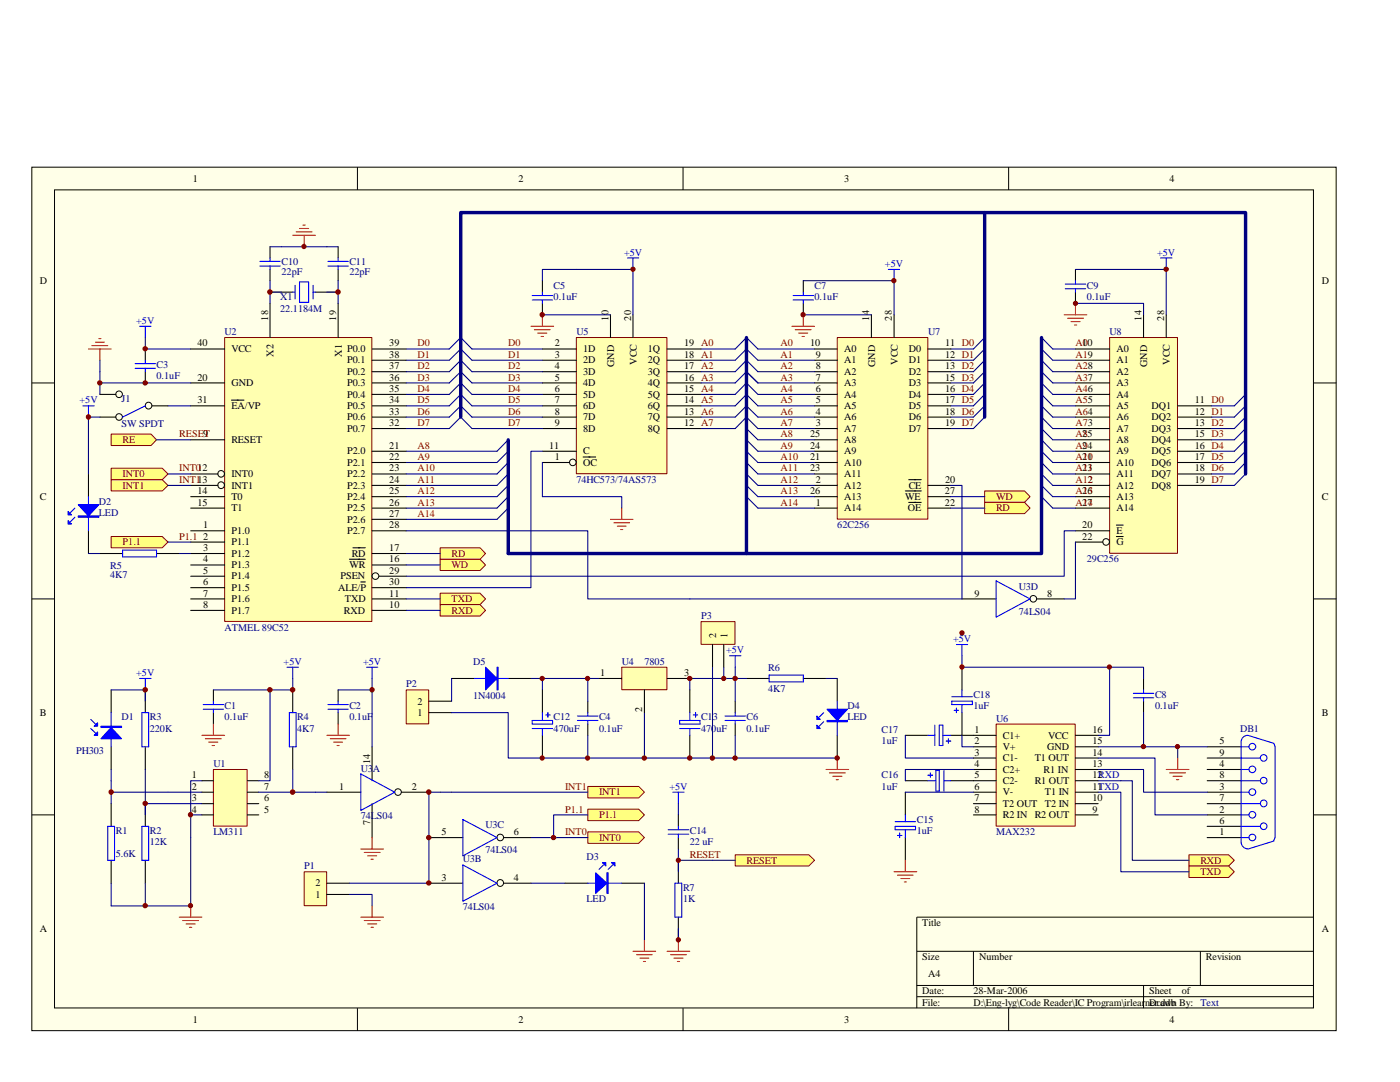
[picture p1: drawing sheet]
<svg xmlns="http://www.w3.org/2000/svg" width="279mm" height="216mm" viewBox="0 0 279 216" stroke-linecap="round" stroke-linejoin="round" font-family="sans-serif">
<path d="M6.3 33.4h260.4v172.3h-260.4z" fill="#ffffe8"/>
<g fill="none" stroke="#000" stroke-width=".2">
<path d="M6.3 33.4h260.4v172.3h-260.4zM10.9 37.9h251.2v163.2h-251.2zM71.3 33.4v4.5M136.3 33.4v4.5M201.3 33.4v4.5M6.3 76.4h4.6M262.2 76.4h4.5M6.3 119.5h4.6M262.2 119.5h4.5M6.3 162.6h4.6M262.2 162.6h4.5M183 189.8h79.2"/>
<path d="M183 196.6h79.2M183 198.9h79.2M194.3 189.8v6.8M228.2 196.6v4.6M239.6 189.8v6.8M262.2 183h-79.2v18.2M71.3 201.2v4.5M136.3 201.2v4.5M201.3 201.2v4.5"/>
</g>
<path d="M90.1 135.4h4.6M101.4 135.4h4.6M108.2 137.7v4.5M117.3 139.9v2.3M137.7 137.7v4.5M146.7 139.9v2.3M149 135.4h4.5M160.3 135.4h4.5M108.2 146.7v4.6M117.3 144.5v2.2M137.7 146.7v4.6M146.7 144.5v2.2" fill="none" stroke="#000" stroke-width=".21"/>
<g fill="none" stroke="#00f" stroke-width=".21">
<path d="M94.7 135.4h6.7M153.5 134.7h6.8v1.4h-6.8zM106.2 143.8h4.1v.7h-4.1zM106.2 145.4h4.1M108.2 142.2v1.6M108.2 145.4v1.3M108.9 142.7h.9M109.3 142.2v.9M115.2 143.8h4.1M115.2 142.9h4.1M117.3 142.2v.7M117.3 143.8v.7"/>
<path d="M135.6 145.4h4.1M135.6 143.8h4.1v.7h-4.1zM137.7 142.2v1.6M137.7 145.4v1.3M138.3 142.7h.9M138.8 142.2v.9M144.7 143.8h4.1M144.7 142.9h4.1M146.7 142.2v.7M146.7 143.8v.7"/>
</g>
<g fill="#00f" stroke="#00f" stroke-width=".21">
<path d="M99.2 133.1h.2v4.6h-.2z" fill-rule="evenodd"/>
<path d="M96.9 133.1l2.3 2.3-2.3 2.3z" fill-rule="evenodd"/>
</g>
<path d="M108.2 135.4v2.3M117.3 135.4v4.5M146.7 135.4v4.5M149 135.4h-11.3v2.3M117.3 146.7v4.6M128.6 142.2v9.1" fill="none" stroke="#000080" stroke-width=".21"/>
<path d="M81.1 137.7h4.5v6.7h-4.5z" fill="#ffffb0"/>
<path d="M81.1 137.7h4.5v6.7h-4.5z" fill="none" stroke="#800000" stroke-width=".2"/>
<path d="M85.6 139.9h4.5M85.6 142.2h4.5" fill="none" stroke="#000" stroke-width=".21"/>
<path d="M124.1 133.2h9v4.4h-9z" fill="#ffffb0"/>
<path d="M124.1 133.1h9v4.5h-9z" fill="none" stroke="#800000" stroke-width=".2"/>
<g fill="none" stroke="#000" stroke-width=".21">
<path d="M119.5 135.4h4.6M128.6 137.7v4.5M133.1 135.4h4.6M167.1 135.4v4.5M192 133.1v4.6M228.2 135.4v2.3M228.2 139.9v2.3M167.1 146.7v4.6M180.7 146.7h4.5M180.7 158.1v4.5M180.7 155.8h4.5M189.7 146.7h4.6"/>
<path d="M189.7 155.8h4.6M192 142.2v4.5M180.7 167.1v4.6"/>
</g>
<g fill="none" stroke="#00f" stroke-width=".21">
<path d="M167.1 139.9v6.8M189.9 139.9h4.2v.7h-4.2zM189.9 139h4.2M190.9 128.6h2.2M192 128.6v2.3M192 137.7v1.3M226.2 139.2h4.1M226.2 138.3h4.1M228.2 137.7v.6M228.2 139.2v.7M164.4 144l-.9 .9M164.4 142.2l-.9 .9"/>
<path d="M185.2 146.7h1.4M185.2 154.7h.9M185.2 155.8h1.6M185.7 154.2v.9M186.6 144.7v4.1M186.8 153.8h.7v4.1h-.7zM187.5 144.7h.7v4.1h-.7zM188.2 146.7h1.5M188.4 155.8h1.3M188.4 153.8v4.1M188.8 147.9h.9M189.3 147.4v.9"/>
<path d="M190.4 141.7h.9M190.9 141.3v.9M192 140.6v1.6M178.6 164.9h4.1v.7h-4.1zM178.6 164h4.1M179.1 166.7h.9M179.5 166.2v.9M180.7 162.6v1.4M180.7 165.6v1.5"/>
</g>
<g fill="#00f" stroke="#00f" stroke-width=".21">
<path d="M165.1 141.5h4l-2 2.3z" fill-rule="evenodd"/>
<path d="M165.1 143.8h4v.2h-4z" fill-rule="evenodd"/>
<path d="M163 144.7l.7 .7h-.7z" fill-rule="evenodd"/>
<path d="M163 142.9l.7 .7h-.7z" fill-rule="evenodd"/>
</g>
<path d="M219.2 155.8h4.5" fill="none" stroke="#000080" stroke-width=".21"/>
<g fill="#ffff80" stroke="#800000" stroke-width=".2">
<path d="M237.3 170.6h7.9l1.1 1.1-1.1 1.1h-7.9z" fill-rule="evenodd"/>
<path d="M237.3 172.8h7.9l1.1 1.1-1.1 1.2h-7.9z" fill-rule="evenodd"/>
</g>
<path d="M240.9 149h6.8M240.9 151.3h6.8M240.9 153.5h6.8M240.9 155.8h6.8M240.9 158.1h6.8M240.9 160.4h6.8M240.9 162.6h6.8M240.9 164.9h6.8M240.9 167.1h6.8" fill="none" stroke="#000" stroke-width=".21"/>
<g fill="none" stroke="#00f" stroke-width=".21">
<path d="M247.7 148.1v19.9a1.36 1.36 0 0 0 1.3 1.4M247.7 149h1.6M247.7 151.3h3.8M247.7 153.5h1.6M247.7 155.8h3.8M247.7 158.1h1.6M249 146.7a1.32 1.32 0 0 0-1.3 1.3M249 146.7l5.3 1.6M254.2 148.3l.2 .7M254.5 149v18.1M247.7 160.4h3.8M247.7 162.6h1.6"/>
<path d="M247.7 164.9h3.8M247.7 167.1h1.6M254.3 167.8l-5.3 1.6M254.4 167.1l-.2 .6"/>
<circle cx="249.9" cy="149" r=".67"/>
<circle cx="249.9" cy="158.1" r=".67"/>
<circle cx="249.9" cy="153.5" r=".67"/>
<circle cx="252.2" cy="151.2" r=".66"/>
<circle cx="252.2" cy="155.8" r=".66"/>
<circle cx="249.9" cy="162.6" r=".67"/>
<circle cx="249.9" cy="167.1" r=".67"/>
<circle cx="252.2" cy="160.3" r=".67"/>
<circle cx="252.2" cy="164.9" r=".66"/>
</g>
<path d="M198.8 144.5h15.8v20.3h-15.8z" fill="#ffffb0"/>
<path d="M198.8 144.5h15.8v20.3h-15.8z" fill="none" stroke="#800000" stroke-width=".2"/>
<g fill="none" stroke="#000" stroke-width=".21">
<path d="M194.3 146.7h4.5M194.3 149h4.5M194.3 151.3h4.5M194.3 153.5h4.5M194.3 155.8h4.5M194.3 158.1h4.5M214.6 146.7h4.6M214.6 149h4.6M214.6 151.3h4.6M214.6 153.5h4.6M214.6 155.8h4.6M214.6 158.1h4.6"/>
<path d="M194.3 160.4h4.5M194.3 162.6h4.5M214.6 160.4h4.6M214.6 162.6h4.6"/>
</g>
<path d="M106 135.4h13.5M192 133.1h29.4v13.6h-2.2M221.4 133.1h6.8v2.3M146.7 146.7v4.6M180.7 146.7v4.6h13.6M180.7 158.1h13.6M192 146.7v2.3h2.3M194.3 153.5h-13.6v2.3M219.2 149h21.7M228.2 142.2v6.8" fill="none" stroke="#000080" stroke-width=".21"/>
<path d="M115.1 67.4h18v27.1h-18z" fill="#ffffb0"/>
<path d="M115 67.4h18.1v27.1h-18.1z" fill="none" stroke="#800000" stroke-width=".2"/>
<circle cx="114.3" cy="92.3" r=".66" fill="none" stroke="#000" stroke-width=".2"/>
<g fill="none" stroke="#000" stroke-width=".21">
<path d="M108.2 69.6h6.8M108.2 71.9h6.8M108.2 74.2h6.8M108.2 76.4h6.8M108.2 78.7h6.8M121.8 62.8v4.6M126.3 62.8v4.6M133.1 69.6h6.8M133.1 71.9h6.8M133.1 74.2h6.8M133.1 76.4h6.8M133.1 78.7h6.8"/>
<path d="M108.2 92.3h5.5M108.2 90h6.8M108.2 81h6.8M108.2 83.2h6.8M108.2 85.5h6.8M116.4 91.2h2.5M133.1 81h6.8M133.1 83.2h6.8M133.1 85.5h6.8"/>
</g>
<path d="M44.9 67.4h29.3v56.6h-29.3z" fill="#ffffb0"/>
<path d="M44.8 67.4h29.4v56.6h-29.4z" fill="none" stroke="#800000" stroke-width=".2"/>
<g fill="none" stroke="#000" stroke-width=".21">
<path d="M38.1 69.6h6.7M38.1 76.4h6.7M46.2 79.8h2.5M53.9 60.5v6.9M67.5 60.5v6.9M74.3 69.6h6.8M74.3 71.9h6.8M74.3 74.2h6.8M74.3 76.4h6.8M74.3 78.7h6.8M38.1 81h6.7M38.1 87.8h6.7"/>
<path d="M38.1 94.6h5.4M38.1 96.9h5.4M38.1 99.1h6.7M74.3 81h6.8M74.3 94.6h6.8M74.3 96.9h6.8M74.3 99.1h6.8M74.3 83.2h6.8M74.3 85.5h6.8M74.3 90h6.8M74.3 92.3h6.8M38.1 101.4h6.7"/>
<path d="M38.1 105.9h6.7M38.1 108.2h6.7M38.1 110.4h6.7M38.1 112.7h6.7M38.1 115h6.7M38.1 117.3h6.7M38.1 119.5h6.7M69.7 111.6h3.2M70.4 109.3h2.5M72 116.1h.9M74.3 101.4h6.8M74.3 105.9h6.8"/>
<path d="M74.3 110.4h6.8M74.3 112.7h6.8M74.3 117.3h6.8M74.3 119.5h6.8M74.3 103.6h6.8M75.6 115h5.5M38.1 121.8h6.7M74.3 121.8h6.8"/>
</g>
<g fill="none" stroke="#000" stroke-width=".2">
<circle cx="44.1" cy="96.8" r=".67"/>
<circle cx="44.1" cy="94.5" r=".66"/>
<circle cx="74.9" cy="115" r=".67"/>
</g>
<g fill="none" stroke="#000080" stroke-width=".21">
<path d="M81.1 69.6h8.6l2.2-2.2 2.3 2.2M81.1 74.2h8.6l2.2-2.3 2.3 2.3M81.1 76.4h8.6l2.2-2.2 2.3 2.2M81.1 78.7h8.6l2.2-2.3 2.3 2.3M91.9 69.6l-2.2 2.3h-8.6M196.5 67.4l-2.2 2.2h-4.6M196.5 69.6l-2.2 2.3h-4.6M196.5 71.9l-2.2 2.3h-4.6M196.5 74.2l-2.2 2.2h-4.6M196.5 76.4l-2.2 2.3h-4.6M196.5 78.7l-2.2 2.3h-4.6M81.1 81h8.6l2.2-2.3 2.3 2.3"/>
<path d="M81.1 83.2h8.6l2.2-2.2 2.3 2.2M81.1 85.5h8.6l2.2-2.3 2.3 2.3M101.4 87.8l-2.2 2.2h-18.1M101.4 90l-2.2 2.3h-18.1M101.4 92.3l-2.2 2.3h-18.1M101.4 94.6l-2.2 2.3h-18.1M101.4 96.9l-2.2 2.2h-18.1M101.4 99.1l-2.2 2.3h-18.1M196.5 81l-2.2 2.2h-4.6M196.5 83.2l-2.2 2.3h-4.6M101.4 101.4l-2.2 2.2h-18.1"/>
</g>
<path d="M221.5 67.4h13.5v43h-13.5z" fill="#ffffb0"/>
<path d="M221.4 67.4h13.6v43h-13.6z" fill="none" stroke="#800000" stroke-width=".2"/>
<g fill="none" stroke="#000" stroke-width=".21">
<path d="M214.6 69.6h6.8M214.6 71.9h6.8M214.6 74.2h6.8M214.6 76.4h6.8M214.6 78.7h6.8M228.2 62.8v4.6M232.7 62.8v4.6M214.6 81h6.8M214.6 83.2h6.8M214.6 85.5h6.8M214.6 87.8h6.8M214.6 90h6.8"/>
<path d="M214.6 92.3h6.8M214.6 94.6h6.8M214.6 96.9h6.8M214.6 99.1h6.8M235 81h6.8M235 83.2h6.8M235 85.5h6.8M235 87.8h6.8M235 90h6.8M235 92.3h6.8M235 94.6h6.8M235 96.9h6.8"/>
<path d="M214.6 101.4h6.8M214.6 105.9h6.8M214.6 108.2h5.5M222.8 104.8h1.4M222.8 107.1h1.4"/>
</g>
<circle cx="220.7" cy="108.1" r=".66" fill="none" stroke="#000" stroke-width=".2"/>
<path d="M167.1 67.4h18.1v36.2h-18.1z" fill="#ffffb0"/>
<path d="M167.1 67.4h18.1v36.2h-18.1z" fill="none" stroke="#800000" stroke-width=".2"/>
<g fill="none" stroke="#000" stroke-width=".21">
<path d="M19.9 78.7h3.2M162.6 69.6h4.5M162.6 71.9h4.5M162.6 74.2h4.5M162.6 76.4h4.5M162.6 78.7h4.5M173.9 62.8v4.6M178.4 62.8v4.6M185.2 69.6h4.5M185.2 71.9h4.5M185.2 74.2h4.5M185.2 76.4h4.5"/>
<path d="M185.2 78.7h4.5M17.7 94.6v4.5M19.9 83.2h3.2M30.4 81h3.1M162.6 81h4.5M162.6 83.2h4.5M162.6 85.5h4.5M162.6 87.8h4.5M162.6 90h4.5M162.6 92.3h4.5M162.6 94.6h4.5M162.6 96.9h4.5"/>
<path d="M162.6 99.1h4.5M180.7 98h3.2M181.4 95.7h2.5M185.2 81h4.5M185.2 83.2h4.5M185.2 85.5h4.5M185.2 96.9h4.5M185.2 99.1h4.5M17.7 105.9v4.5M19.9 110.4h4.6M31.2 110.4h4.6M162.6 101.4h4.5"/>
<path d="M181.4 100.2h2.5M185.2 101.4h4.5"/>
</g>
<g fill="none" stroke="#000080" stroke-width=".21">
<path d="M207.9 67.4l2.2 2.2h4.5M207.9 69.6l2.2 2.3h4.5M207.9 71.9l2.2 2.3h4.5M207.9 74.2l2.2 2.2h4.5M207.9 76.4l2.2 2.3h4.5M207.9 78.7l2.2 2.3h4.5M248.6 78.7l-2.3 2.3h-4.5M207.9 81l2.2 2.2h4.5M207.9 83.2l2.2 2.3h4.5M207.9 85.5l2.2 2.3h4.5M207.9 87.8l2.2 2.2h4.5M207.9 90l2.2 2.3h4.5"/>
<path d="M207.9 92.3l2.2 2.3h4.5M207.9 94.6l2.2 2.3h4.5M207.9 96.9l2.2 2.2h4.5M207.9 99.1l2.2 2.3h4.5M248.6 81l-2.3 2.2h-4.5M248.6 83.2l-2.3 2.3h-4.5M248.6 85.5l-2.3 2.3h-4.5M248.6 87.8l-2.3 2.2h-4.5M248.6 90l-2.3 2.3h-4.5M248.6 92.3l-2.3 2.3h-4.5M248.6 94.6l-2.3 2.3h-4.5"/>
</g>
<path d="M196.5 42.4v40.8M91.9 83.2v-40.8h156.7v52.2" fill="none" stroke="#000080" stroke-width=".68"/>
<g fill="none" stroke="#000" stroke-width=".2">
<circle cx="23.8" cy="78.7" r=".66"/>
<circle cx="23.8" cy="83.2" r=".66"/>
<circle cx="29.6" cy="80.9" r=".67"/>
</g>
<path d="M17.7 99.1v6.8M29 81l-4.5 2.2M14.9 103.2l-.8 .9M14.9 101.4l-.8 .9M24.5 109.8h6.7v1.3h-6.7z" fill="none" stroke="#00f" stroke-width=".21"/>
<g fill="#00f" stroke="#00f" stroke-width=".21">
<path d="M15.6 100.7h4.1l-2 2.3z" fill-rule="evenodd"/>
<path d="M15.6 103h4.1v.2h-4.1z" fill-rule="evenodd"/>
<path d="M13.6 103.9l.7 .7h-.7z" fill-rule="evenodd"/>
<path d="M13.6 102.1l.7 .6h-.7z" fill-rule="evenodd"/>
</g>
<g fill="#ffff80" stroke="#800000" stroke-width=".2">
<path d="M87.8 118.4h8l1.1 1.1-1.1 1.1h-8z" fill-rule="evenodd"/>
<path d="M87.8 120.6h8l1.1 1.2-1.1 1.1h-8z" fill-rule="evenodd"/>
</g>
<g fill="none" stroke="#000080" stroke-width=".21">
<path d="M53.9 49.2h13.6M53.9 56v4.5M53.9 58.3h2.3M65.2 58.3h2.3M67.5 56v4.5M108.2 56v-2.2h18.1v9M160.3 56h18.1v6.8M214.6 53.8h18.1v9M91.9 69.6l2.3 2.3M108.2 62.8h13.6M139.9 69.6h6.8l2.3-2.2 2.3 2.2h11.3M139.9 71.9h6.8l2.3-2.3 2.3 2.3h11.3"/>
<path d="M139.9 74.2h6.8l2.3-2.3 2.3 2.3h11.3M139.9 76.4h6.8l2.3-2.2 2.3 2.2h11.3M139.9 78.7h6.8l2.3-2.3 2.3 2.3h11.3M160.3 62.8h13.6M214.6 60.5h13.6v2.3M108.2 90h-2.2v27.3h-24.9M108.2 92.3v6.8M139.9 81h6.8l2.3-2.3 2.3 2.3h11.3M139.9 83.2h6.8l2.3-2.2 2.3 2.2h11.3M139.9 85.5h6.8l2.3-2.3 2.3 2.3h11.3M149 85.5l2.3 2.3h11.3M149 87.8l2.3 2.2h11.3"/>
<path d="M149 90l2.3 2.3h11.3M149 92.3l2.3 2.3h11.3M149 94.6l2.3 2.3h11.3M149 96.9l2.3 2.2h11.3M149 99.1l2.3 2.3h11.3M81.1 119.5h6.7M81.1 121.8h6.7"/>
</g>
<g fill="none" stroke="#00f" stroke-width=".21">
<path d="M51.9 53.1h4M51.9 52.2h4M53.9 51.5v.7M53.9 53.1v.7M58.4 58.3h.5M58.9 56.9v2.7M59.8 56.3h1.8v4h-1.8zM62.5 56.9v2.7M62.5 58.3h.4M65.4 53.1h4.1M65.4 52.2h4.1M67.5 51.5v.7"/>
<path d="M67.5 53.1v.7M106.2 59.9h4.1M106.2 59h4.1M108.2 58.3v.7M108.2 59.9v.6M125.2 51.5h2.3M126.3 51.5v2.3M158.3 59.9h4M158.3 59h4M160.3 58.3v.7M160.3 59.9v.6M177.3 53.8h2.2"/>
<path d="M178.4 53.8v2.2M212.6 57.6h4.1M212.6 56.7h4.1M214.6 56v.7M214.6 57.6v.7M231.6 51.5h2.3M232.7 51.5v2.3M27 73.5h4M27 72.6h4M27.9 65.1h2.2M29 65.1v2.3M29 71.9v.7"/>
<path d="M29 73.5v.7"/>
</g>
<g fill="none" stroke="#000" stroke-width=".21">
<path d="M53.9 58.3h4.5M53.9 49.2v2.3M53.9 53.8v2.2M62.9 58.3h4.6M67.5 49.2v2.3M67.5 53.8v2.2M108.2 56v2.3M160.3 56v2.3M214.6 53.8v2.2M214.6 58.3v2.2M29 69.6v2.3M29 74.2v2.2"/>
<path d="M108.2 60.5v2.3M160.3 60.5v2.3"/>
</g>
<g fill="none" stroke="#f00" stroke-width=".21">
<path d="M106 65.1h4.5M106.6 65.8h3.2M107.3 66.5h1.8M108 67.1h.5M108.2 62.8v2.3M158 65.1h4.6M158.7 65.8h3.2M159.4 66.5h1.8M160.1 67.1h.4M160.3 62.8v2.3M212.4 62.8h4.5M213.1 63.5h3.1"/>
<path d="M213.7 64.2h1.9M214.4 64.9h.5M214.6 60.5v2.3M121.8 103.6h4.5M122.5 104.3h3.1M123.2 105h1.8M123.9 105.7h.4M124.1 101.4v2.2"/>
</g>
<path d="M149 67.4v43M207.9 67.4v43h-106.5v-22.6" fill="none" stroke="#000080" stroke-width=".68"/>
<g fill="#ffff80" stroke="#800000" stroke-width=".2">
<path d="M87.8 111.6h8l1.1 1.1-1.1 1.1h-8z" fill-rule="evenodd"/>
<path d="M87.8 109.3h8l1.1 1.1-1.1 1.2h-8z" fill-rule="evenodd"/>
</g>
<path d="M81.1 110.4h6.7M81.1 112.7h6.7" fill="none" stroke="#000080" stroke-width=".21"/>
<g fill="#ffff80" stroke="#800000" stroke-width=".2">
<path d="M196.5 98h8l1.1 1.1-1.1 1.1h-8z" fill-rule="evenodd"/>
<path d="M196.5 100.2h8l1.1 1.2-1.1 1.1h-8z" fill-rule="evenodd"/>
</g>
<g fill="none" stroke="#000080" stroke-width=".21">
<path d="M29 69.6h9.1M38.1 76.4h-18.2v2.3M94.2 69.6h14M94.2 76.4h14M94.2 71.9h14M94.2 74.2h14M94.2 78.7h14M33.5 81h4.6M94.2 81h14M94.2 83.2h14M94.2 85.5h14M189.7 99.1h6.8"/>
<path d="M189.7 101.4h6.8M214.6 105.9h-2.2v9.1h-131.3M22.2 137.7h6.8M22.2 153.5v4.6h18.1M22.2 158.1v2.3M40.3 155.8h-2.2v6.8h2.2M90.1 142.2h11.3v9.1h65.7M219.2 158.1h4.5v15.8h13.6M223.7 155.8h2.3v15.9h11.3M235 149v2.3M38.1 162.6v4.5"/>
</g>
<g fill="none" stroke="#f00" stroke-width=".21">
<path d="M58.4 46.9h4.5M59.1 46.3h3.2M59.8 45.6h1.8M60.5 44.9h.4M60.7 46.9v2.3M17.7 69.6h4.5M18.3 69h3.2M19 68.3h1.8M19.7 67.6h.5M19.9 69.6v2.3M164.8 153.5h4.6M165.5 154.2h3.2"/>
<path d="M166.2 154.9h1.8M166.9 155.6h.4M167.1 151.3v2.2M232.7 153.5h4.6M233.4 154.2h3.2M234.1 154.9h1.8M234.8 155.6h.4M235 151.3v2.2M178.4 173.9h4.6M179.1 174.6h3.1M179.8 175.3h1.8M180.5 176h.4"/>
<path d="M180.7 171.7v2.2"/>
</g>
<g fill="none" stroke="#00f" stroke-width=".21">
<path d="M16.6 81h2.2M17.7 81v2.2M198.8 115.9l6.8 3.6-6.8 3.6zM42.6 139.9v.7M57.3 133.1h2.3M58.4 133.1v2.3M67.5 139.9v.7M73.2 133.1h2.2M74.3 133.1v2.3M18.1 143.6l.9 .9M18.1 145.4l.9 .9M22.2 142.2v6.8"/>
<path d="M28.3 142.2h1.4v6.8h-1.4zM40.6 141.5h4M40.6 140.6h4M42.6 141.5v.7M57.7 142.2h1.4v6.8h-1.4zM65.4 141.5h4.1M65.4 140.6h4.1M67.5 141.5v.7M72 154.4l6.8 3.7-6.8 3.6zM21.5 164.9h1.4v6.8h-1.4zM28.3 164.9h1.4v6.8h-1.4zM92.4 163.5l6.8 3.6-6.8 3.7z"/>
</g>
<g fill="#800000" stroke="#800000" stroke-width=".2">
<circle cx="232.7" cy="53.7" r=".44"/>
<circle cx="214.6" cy="60.5" r=".43"/>
<circle cx="108.2" cy="62.8" r=".44"/>
<circle cx="29" cy="76.4" r=".44"/>
<circle cx="160.3" cy="62.8" r=".44"/>
<circle cx="53.9" cy="58.3" r=".45"/>
<circle cx="67.5" cy="58.3" r=".45"/>
<circle cx="126.3" cy="53.7" r=".43"/>
</g>
<g fill="none" stroke="#000" stroke-width=".21">
<path d="M192 119.5h6.8M206.9 119.5h5.5M22.2 137.7v4.5M29 137.7v4.5M42.6 137.7v2.2M58.4 137.7v4.5M67.5 137.7v2.2M22.2 149v4.5M29 149v4.5M42.6 142.2v2.3M58.4 149v4.5M65.2 158.1h6.8"/>
<path d="M67.5 142.2v2.3M74.3 149v6.8M80.1 158.1h5.5M22.2 160.4v4.5M22.2 171.7v4.5M29 160.4v4.5M29 171.7v4.5M74.3 160.4v6.7M85.6 167.1h6.8M100.5 167.1h5.5"/>
</g>
<g fill="#00f" stroke="#00f" stroke-width=".21">
<path d="M22.2 145.2l2.1 2.2h-4.1z" fill-rule="evenodd"/>
<path d="M20.2 144.9h4.1v.3h-4.1z" fill-rule="evenodd"/>
<path d="M18.8 144.9l.7-.7v.7z" fill-rule="evenodd"/>
<path d="M18.8 146.7l.7-.7v.7z" fill-rule="evenodd"/>
</g>
<g fill="none" stroke="#000" stroke-width=".2">
<circle cx="206.2" cy="119.5" r=".66"/>
<circle cx="79.4" cy="158" r=".66"/>
<circle cx="99.8" cy="167.1" r=".66"/>
</g>
<g fill="#ffff80" stroke="#800000" stroke-width=".2">
<path d="M117.3 166h10.2l1.1 1.1-1.1 1.2h-10.2z" fill-rule="evenodd"/>
<path d="M117.3 156.9h10.2l1.1 1.2-1.1 1.1h-10.2z" fill-rule="evenodd"/>
</g>
<path d="M60.7 174h4.5v6.7h-4.5z" fill="#ffffb0"/>
<path d="M60.7 173.9h4.5v6.8h-4.5z" fill="none" stroke="#800000" stroke-width=".2"/>
<path d="M65.2 178.5h4.5M65.2 176.2h4.5" fill="none" stroke="#000" stroke-width=".21"/>
<path d="M27.9 135.4h2.2M29 135.4v2.3" fill="none" stroke="#00f" stroke-width=".21"/>
<path d="M42.6 153.6h6.7v11.2h-6.7z" fill="#ffffb0"/>
<path d="M42.6 153.5h6.7v11.3h-6.7z" fill="none" stroke="#800000" stroke-width=".2"/>
<path d="M40.3 155.8h2.3M40.3 158.1h2.3M49.4 155.8h2.2M49.4 158.1h2.2M40.3 160.4h2.3M40.3 162.6h2.3M49.4 160.4h2.2M49.4 162.6h2.2M85.6 176.2h6.8M100.5 176.2h5.5M112.8 176.2h4.5M124.1 176.2h4.5" fill="none" stroke="#000" stroke-width=".21"/>
<circle cx="99.8" cy="176.2" r=".67" fill="none" stroke="#000" stroke-width=".2"/>
<path d="M92.4 172.6l6.8 3.6-6.8 3.6zM117.3 176.2h6.8M120.4 172.6l-.9 .9M122.3 172.6l-.9 .9" fill="none" stroke="#00f" stroke-width=".21"/>
<g fill="#00f" stroke="#00f" stroke-width=".21">
<path d="M118.9 174.2l2.2 2-2.2 2.1z" fill-rule="evenodd"/>
<path d="M121.1 174.2h.3v4.1h-.3z" fill-rule="evenodd"/>
<path d="M122 172.1h.7v.7z" fill-rule="evenodd"/>
<path d="M120.2 172.1h.7v.7z" fill-rule="evenodd"/>
</g>
<path d="M42.6 137.7h15.8M53.9 137.7v18.1h-2.3M67.5 137.7h6.8v11.3M51.6 158.1h13.6M117.3 158.1h-31.7v18.1h-15.9M69.7 178.5h4.6v2.3M106 176.2h6.8M106 167.1h11.3" fill="none" stroke="#000080" stroke-width=".21"/>
<g fill="none" stroke="#f00" stroke-width=".21">
<path d="M65.2 146.7h4.5M65.9 147.4h3.1M66.6 148.1h1.8M67.3 148.8h.4M67.5 144.5v2.2M72 169.4h4.5M72.7 170.1h3.2M73.4 170.8h1.8M74 171.4h.5M74.3 167.1v2.3M72 183h4.5M72.7 183.7h3.2"/>
<path d="M73.4 184.4h1.8M74 185h.5M74.3 180.8v2.2M126.3 189.8h4.6M127 190.5h3.2M127.7 191.2h1.8M128.4 191.9h.4M128.6 187.5v2.3"/>
</g>
<g fill="#800000" stroke="#800000" stroke-width=".2">
<circle cx="38" cy="162.6" r=".44"/>
<circle cx="53.9" cy="137.6" r=".45"/>
</g>
<path d="M117.3 161.5h10.2l1.1 1.1-1.1 1.1h-10.2z" fill-rule="evenodd" fill="#ffff80" stroke="#800000" stroke-width=".2"/>
<path d="M29 160.4v2.2M38.1 167.1v13.7M117.3 162.6h-6.8v4.5" fill="none" stroke="#000080" stroke-width=".21"/>
<path d="M40.3 146.7h4.5M41 147.4h3.2M41.7 148.1h1.8M42.3 148.8h.5M42.6 144.5v2.2M35.8 183h4.5M36.4 183.7h3.2M37.1 184.4h1.8M37.8 185h.5M38.1 180.8v2.2" fill="none" stroke="#f00" stroke-width=".21"/>
<g fill="#ffff80" stroke="#800000" stroke-width=".2">
<path d="M22.2 93.4h10.2l1.1 1.2-1.1 1.1h-10.2z" fill-rule="evenodd"/>
<path d="M22.2 95.7h10.2l1.1 1.2-1.1 1.1h-10.2z" fill-rule="evenodd"/>
</g>
<path d="M19.9 83.2h-2.2v11.4M33.5 94.6h4.6M33.5 96.9h4.6" fill="none" stroke="#000080" stroke-width=".21"/>
<path d="M22.2 107.1h10.2l1.1 1.1-1.1 1.1h-10.2z" fill-rule="evenodd" fill="#ffff80" stroke="#800000" stroke-width=".2"/>
<path d="M33.5 108.2h4.6M29 137.7v2.2M90.1 135.4v4.5M164.8 135.4h2.3" fill="none" stroke="#000080" stroke-width=".21"/>
<g fill="#800000" stroke="#800000" stroke-width=".2">
<circle cx="29" cy="137.6" r=".45"/>
<circle cx="108.2" cy="135.4" r=".43"/>
<circle cx="117.3" cy="135.4" r=".43"/>
</g>
<path d="M22.2 86.6h7.9l1.1 1.2-1.1 1.1h-7.9z" fill-rule="evenodd" fill="#ffff80" stroke="#800000" stroke-width=".2"/>
<path d="M135.4 162.6v2.3M135.4 167.1v2.3M135.4 171.7v4.5M135.4 183v4.5" fill="none" stroke="#000" stroke-width=".21"/>
<path d="M133.3 166.5h4.2M133.3 165.6h4.2M134.7 176.2h1.4v6.8h-1.4zM135.4 164.9v.7M135.4 166.5v.6" fill="none" stroke="#00f" stroke-width=".21"/>
<path d="M133.1 189.8h4.6M133.8 190.5h3.2M134.5 191.2h1.8M135.2 191.9h.4M135.4 187.5v2.3" fill="none" stroke="#f00" stroke-width=".21"/>
<path d="M135.4 169.4v4.5M135.4 185.3v2.2" fill="none" stroke="#000080" stroke-width=".21"/>
<path d="M146.7 170.6h14.7l1.2 1.1-1.2 1.1h-14.7z" fill-rule="evenodd" fill="#ffff80" stroke="#800000" stroke-width=".2"/>
<g fill="none" stroke="#000080" stroke-width=".21">
<path d="M31.2 87.8h6.9M108.2 99.1h15.9v2.3M189.7 96.9h2.3v22.6h-74.7v-13.6h-36.2M17.7 110.4h2.2M35.8 110.4h2.3M214.6 108.2v11.3h-2.2M29 153.5v6.9h11.3M58.4 153.5v4.6M219.2 153.5h9v4.6h12.7M219.2 151.3h11.3v11.3h10.4M22.2 176.2v4.6h15.9M29 176.2v4.6"/>
<path d="M128.6 176.2v11.3M135.4 171.7h11.3"/>
</g>
<path d="M134.3 158.1h2.2M135.4 158.1v2.3" fill="none" stroke="#00f" stroke-width=".21"/>
<g fill="#800000" stroke="#800000" stroke-width=".2">
<circle cx="178.4" cy="56" r=".43"/>
<circle cx="85.6" cy="176.2" r=".44"/>
<circle cx="85.6" cy="167.1" r=".44"/>
<circle cx="192" cy="126.3" r=".44"/>
<circle cx="85.6" cy="158" r=".45"/>
<circle cx="29" cy="160.3" r=".44"/>
<circle cx="38" cy="180.7" r=".43"/>
<circle cx="29" cy="180.7" r=".44"/>
<circle cx="110.5" cy="167.1" r=".44"/>
<circle cx="108.2" cy="151.3" r=".43"/>
<circle cx="167.1" cy="151.3" r=".44"/>
<circle cx="117.3" cy="151.3" r=".43"/>
<circle cx="128.6" cy="151.3" r=".44"/>
<circle cx="137.7" cy="151.3" r=".44"/>
<circle cx="146.7" cy="151.3" r=".44"/>
<circle cx="22.2" cy="158" r=".44"/>
<circle cx="58.4" cy="158" r=".45"/>
<circle cx="137.7" cy="135.4" r=".44"/>
</g>
<path d="M140 124.1h6.7v4.5h-6.7z" fill="#ffffb0"/>
<path d="M139.9 124h6.8v4.6h-6.8z" fill="none" stroke="#800000" stroke-width=".2"/>
<path d="M142.2 128.6v4.5M144.4 128.6v4.5" fill="none" stroke="#000" stroke-width=".21"/>
<path d="M19.9 71.9v4.5M29 67.4v2.2M58.4 135.4v2.3M74.3 135.4v2.3M142.2 133.1v18.2M144.4 133.1v2.3M146.7 133.1v2.3M192 130.9v2.2M135.4 160.4v2.2" fill="none" stroke="#000080" stroke-width=".21"/>
<g fill="#800000" stroke="#800000" stroke-width=".2">
<circle cx="144.4" cy="135.4" r=".43"/>
<circle cx="142.2" cy="151.3" r=".44"/>
<circle cx="17.6" cy="83.2" r=".44"/>
<circle cx="19.9" cy="76.4" r=".44"/>
<circle cx="60.7" cy="49.2" r=".43"/>
<circle cx="29" cy="69.6" r=".44"/>
<circle cx="146.7" cy="135.4" r=".44"/>
<circle cx="58.4" cy="137.6" r=".45"/>
<circle cx="74.2" cy="137.6" r=".44"/>
<circle cx="192" cy="133.1" r=".43"/>
<circle cx="221.4" cy="133.1" r=".43"/>
<circle cx="228.2" cy="149" r=".44"/>
<circle cx="235" cy="149" r=".43"/>
<circle cx="135.4" cy="187.5" r=".43"/>
<circle cx="135.4" cy="171.7" r=".43"/>
</g>
<path d="M145.6 130.9h2.3M146.7 130.9v2.2" fill="none" stroke="#00f" stroke-width=".21"/>
<g font-size="2">
<text x="38.5" y="36.2">1</text>
<text x="103.5" y="36.2">2</text>
<text x="168.4" y="36.2">3</text>
<text x="233.4" y="36.2">4</text>
<text x="7.9" y="56.6">D</text>
<text x="263.8" y="56.6">D</text>
<text x="53.5" y="64" transform="rotate(-90 53.5 64)">18</text>
<text x="67.1" y="64" transform="rotate(-90 67.1 64)">19</text>
<text x="121.4" y="64" transform="rotate(-90 121.4 64)">10</text>
<text x="125.9" y="64" transform="rotate(-90 125.9 64)">20</text>
<text x="173.5" y="64" transform="rotate(-90 173.5 64)">14</text>
<text x="178" y="64" transform="rotate(-90 178 64)">28</text>
<text x="227.8" y="64" transform="rotate(-90 227.8 64)">14</text>
<text x="232.4" y="64" transform="rotate(-90 232.4 64)">28</text>
<text x="39.4" y="69.1">40</text>
<text x="46.2" y="70.3">VCC</text>
<text x="54.6" y="71.2" transform="rotate(-90 54.6 71.2)">X2</text>
<text x="68.2" y="71.2" transform="rotate(-90 68.2 71.2)">X1</text>
<text x="69.3" y="70.3">P0.0</text>
<text x="77.7" y="69.1">39</text>
<text x="77.7" y="71.4">38</text>
<text x="110.7" y="69.1">2</text>
<text x="110.7" y="71.4">3</text>
<text x="116.4" y="70.3">1D</text>
<text x="129.3" y="70.3">1Q</text>
<text x="136.5" y="69.1">19 A0</text>
<text x="136.5" y="71.4">18 A1</text>
<text x="161.7" y="69.1">10</text>
<text x="162.8" y="71.4">9</text>
<text x="168.4" y="70.3">A0</text>
<text x="181.4" y="70.3">D0</text>
<text x="188.6" y="69.1">11 D0</text>
<text x="188.6" y="71.4">12 D1</text>
<text x="216" y="69.1">10</text>
<text x="222.8" y="70.3">A0</text>
<text x="39.4" y="75.9">20</text>
<text x="46.2" y="77.1">GND</text>
<text x="69.3" y="72.5">P0.1</text>
<text x="69.3" y="74.8">P0.2</text>
<text x="69.3" y="77.1">P0.3</text>
<text x="77.7" y="73.7">37</text>
<text x="77.7" y="75.9">36</text>
<text x="110.7" y="73.7">4</text>
<text x="110.7" y="75.9">5</text>
<text x="116.4" y="72.5">2D</text>
<text x="116.4" y="74.8">3D</text>
<text x="116.4" y="77.1">4D</text>
<text x="122.6" y="73.2" transform="rotate(-90 122.6 73.2)">GND</text>
<text x="127.1" y="72.8" transform="rotate(-90 127.1 72.8)">VCC</text>
<text x="129.3" y="72.5">2Q</text>
<text x="129.3" y="74.8">3Q</text>
<text x="129.3" y="77.1">4Q</text>
<text x="136.5" y="73.7">17 A2</text>
<text x="136.5" y="75.9">16 A3</text>
<text x="162.8" y="73.7">8</text>
<text x="162.8" y="75.9">7</text>
<text x="168.4" y="72.5">A1</text>
<text x="168.4" y="74.8">A2</text>
<text x="168.4" y="77.1">A3</text>
<text x="174.6" y="73.2" transform="rotate(-90 174.6 73.2)">GND</text>
<text x="179.2" y="72.8" transform="rotate(-90 179.2 72.8)">VCC</text>
<text x="181.4" y="72.5">D1</text>
<text x="181.4" y="74.8">D2</text>
<text x="181.4" y="77.1">D3</text>
<text x="188.6" y="73.7">13 D2</text>
<text x="188.6" y="75.9">15 D3</text>
<text x="222.8" y="72.5">A1</text>
<text x="222.8" y="74.8">A2</text>
<text x="222.8" y="77.1">A3</text>
<text x="228.9" y="73.2" transform="rotate(-90 228.9 73.2)">GND</text>
<text x="233.5" y="72.8" transform="rotate(-90 233.5 72.8)">VCC</text>
<text x="39.4" y="80.5">31</text>
<text x="46.2" y="81.6">EA/VP</text>
<text x="69.3" y="79.3">P0.4</text>
<text x="69.3" y="81.6">P0.5</text>
<text x="69.3" y="83.9">P0.6</text>
<text x="77.7" y="78.2">35</text>
<text x="77.7" y="80.5">34</text>
<text x="77.7" y="82.8">33</text>
<text x="110.7" y="78.2">6</text>
<text x="110.7" y="80.5">7</text>
<text x="110.7" y="82.8">8</text>
<text x="116.4" y="79.3">5D</text>
<text x="116.4" y="81.6">6D</text>
<text x="116.4" y="83.9">7D</text>
<text x="129.3" y="79.3">5Q</text>
<text x="129.3" y="81.6">6Q</text>
<text x="129.3" y="83.9">7Q</text>
<text x="136.5" y="78.2">15 A4</text>
<text x="136.5" y="80.5">14 A5</text>
<text x="136.5" y="82.8">13 A6</text>
<text x="162.8" y="78.2">6</text>
<text x="162.8" y="80.5">5</text>
<text x="162.8" y="82.8">4</text>
<text x="168.4" y="79.3">A4</text>
<text x="168.4" y="81.6">A5</text>
<text x="168.4" y="83.9">A6</text>
<text x="181.4" y="79.3">D4</text>
<text x="181.4" y="81.6">D5</text>
<text x="181.4" y="83.9">D6</text>
<text x="188.6" y="78.2">16 D4</text>
<text x="188.6" y="80.5">17 D5</text>
<text x="188.6" y="82.8">18 D6</text>
<text x="222.8" y="79.3">A4</text>
<text x="222.8" y="81.6">A5</text>
<text x="222.8" y="83.9">A6</text>
<text x="229.8" y="81.6">DQ1</text>
<text x="229.8" y="83.9">DQ2</text>
<text x="238.4" y="80.5">11 D0</text>
<text x="238.4" y="82.8">12 D1</text>
<text x="40.6" y="87.3">9</text>
<text x="46.2" y="88.4">RESET</text>
<text x="69.3" y="86.1">P0.7</text>
<text x="77.7" y="85">32</text>
<text x="77.7" y="89.5">21</text>
<text x="109.6" y="89.5">11</text>
<text x="110.7" y="85">9</text>
<text x="116.4" y="86.1">8D</text>
<text x="129.3" y="86.1">8Q</text>
<text x="136.5" y="85">12 A7</text>
<text x="161.7" y="87.3">25</text>
<text x="161.7" y="89.5">24</text>
<text x="162.8" y="85">3</text>
<text x="168.4" y="86.1">A7</text>
<text x="168.4" y="88.4">A8</text>
<text x="181.4" y="86.1">D7</text>
<text x="188.6" y="85">19 D7</text>
<text x="216" y="87.3">25</text>
<text x="216" y="89.5">24</text>
<text x="222.8" y="86.1">A7</text>
<text x="222.8" y="88.4">A8</text>
<text x="229.8" y="86.1">DQ3</text>
<text x="229.8" y="88.4">DQ4</text>
<text x="238.4" y="85">13 D2</text>
<text x="238.4" y="87.3">15 D3</text>
<text x="238.4" y="89.5">16 D4</text>
<text x="46.2" y="95.2">INT0</text>
<text x="69.3" y="90.7">P2.0</text>
<text x="69.3" y="93">P2.1</text>
<text x="69.3" y="95.2">P2.2</text>
<text x="77.7" y="91.8">22</text>
<text x="77.7" y="94.1">23</text>
<text x="110.7" y="91.8">1</text>
<text x="116.4" y="93">OC</text>
<text x="116.4" y="90.7">C</text>
<text x="161.7" y="91.8">21</text>
<text x="161.7" y="94.1">23</text>
<text x="168.4" y="90.7">A9</text>
<text x="168.4" y="93">A10</text>
<text x="168.4" y="95.2">A11</text>
<text x="216" y="91.8">21</text>
<text x="216" y="94.1">23</text>
<text x="222.8" y="90.7">A9</text>
<text x="222.8" y="93">A10</text>
<text x="222.8" y="95.2">A11</text>
<text x="229.8" y="90.7">DQ5</text>
<text x="229.8" y="93">DQ6</text>
<text x="229.8" y="95.2">DQ7</text>
<text x="238.4" y="91.8">17 D5</text>
<text x="238.4" y="94.1">18 D6</text>
<text x="7.9" y="99.7">C</text>
<text x="39.4" y="98.6">14</text>
<text x="39.4" y="100.9">15</text>
<text x="46.2" y="97.5">INT1</text>
<text x="46.2" y="99.7">T0</text>
<text x="69.3" y="97.5">P2.3</text>
<text x="69.3" y="99.7">P2.4</text>
<text x="77.7" y="96.4">24</text>
<text x="77.7" y="98.6">25</text>
<text x="77.7" y="100.9">26</text>
<text x="161.7" y="98.6">26</text>
<text x="162.8" y="96.4">2</text>
<text x="162.8" y="100.9">1</text>
<text x="168.4" y="97.5">A12</text>
<text x="168.4" y="99.7">A13</text>
<text x="180.7" y="99.7">WE</text>
<text x="181.4" y="97.5">CE</text>
<text x="188.6" y="100.9">22</text>
<text x="188.6" y="98.6">27</text>
<text x="188.6" y="96.4">20</text>
<text x="216" y="98.6">26</text>
<text x="216" y="100.9">27</text>
<text x="217.1" y="96.4">2</text>
<text x="222.8" y="97.5">A12</text>
<text x="222.8" y="99.7">A13</text>
<text x="229.8" y="97.5">DQ8</text>
<text x="238.4" y="96.4">19 D7</text>
<text x="263.8" y="99.7">C</text>
<text x="40.6" y="105.4">1</text>
<text x="40.6" y="107.7">2</text>
<text x="46.2" y="102">T1</text>
<text x="46.2" y="106.6">P1.0</text>
<text x="69.3" y="102">P2.5</text>
<text x="69.3" y="104.3">P2.6</text>
<text x="69.3" y="106.6">P2.7</text>
<text x="77.7" y="103.2">27</text>
<text x="77.7" y="105.4">28</text>
<text x="168.4" y="102">A14</text>
<text x="181.1" y="102">OE</text>
<text x="216" y="105.4">20</text>
<text x="216" y="107.7">22</text>
<text x="222.8" y="102">A14</text>
<text x="222.8" y="106.6">E</text>
<text x="40.6" y="109.9">3</text>
<text x="40.6" y="112.2">4</text>
<text x="46.2" y="108.8">P1.1</text>
<text x="46.2" y="111.1">P1.2</text>
<text x="46.2" y="113.4">P1.3</text>
<text x="69.7" y="113.4">WR</text>
<text x="70.2" y="111.1">RD</text>
<text x="77.7" y="112.2">16</text>
<text x="77.7" y="109.9">17</text>
<text x="222.8" y="108.8">G</text>
<text x="40.6" y="114.5">5</text>
<text x="40.6" y="116.8">6</text>
<text x="40.6" y="119">7</text>
<text x="46.2" y="115.6">P1.4</text>
<text x="46.2" y="117.9">P1.5</text>
<text x="67.5" y="117.9">ALE/P</text>
<text x="67.9" y="115.6">PSEN</text>
<text x="77.7" y="116.8">30</text>
<text x="77.7" y="119">11</text>
<text x="77.7" y="114.5">29</text>
<text x="194.5" y="119">9</text>
<text x="209" y="119">8</text>
<text x="40.6" y="121.3">8</text>
<text x="46.2" y="120.1">P1.6</text>
<text x="46.2" y="122.4">P1.7</text>
<text x="68.6" y="122.4">RXD</text>
<text x="68.8" y="120.1">TXD</text>
<text x="77.7" y="121.3">10</text>
<text x="142.9" y="127.2" transform="rotate(-90 142.9 127.2)">2</text>
<text x="145.2" y="127.2" transform="rotate(-90 145.2 127.2)">1</text>
<text x="119.8" y="134.9">1</text>
<text x="136.5" y="134.9">3</text>
<text x="7.9" y="142.8">B</text>
<text x="83.3" y="142.8">1</text>
<text x="83.3" y="140.6">2</text>
<text x="128.2" y="142" transform="rotate(-90 128.2 142)">2</text>
<text x="263.8" y="142.8">B</text>
<text x="194.5" y="146.3">1</text>
<text x="194.5" y="148.5">2</text>
<text x="200.2" y="147.4">C1+</text>
<text x="200.2" y="149.6">V+</text>
<text x="209" y="149.6">GND</text>
<text x="209.2" y="147.4">VCC</text>
<text x="218" y="148.5">15</text>
<text x="218" y="146.3">16</text>
<text x="243.4" y="148.5">5</text>
<text x="38.3" y="155.3">1</text>
<text x="52.7" y="155.3">8</text>
<text x="73.9" y="152.4" transform="rotate(-90 73.9 152.4)">14</text>
<text x="194.5" y="150.8">3</text>
<text x="194.5" y="153">4</text>
<text x="194.5" y="155.3">5</text>
<text x="200.2" y="151.9">C1-</text>
<text x="200.2" y="154.2">C2+</text>
<text x="206.5" y="151.9">T1 OUT</text>
<text x="208.3" y="154.2">R1 IN</text>
<text x="218" y="155.3">12RXD</text>
<text x="218" y="153">13</text>
<text x="218" y="150.8">14</text>
<text x="243.4" y="150.8">9</text>
<text x="243.4" y="153">4</text>
<text x="243.4" y="155.3">8</text>
<text x="38.3" y="157.6">2</text>
<text x="38.3" y="159.9">3</text>
<text x="52.7" y="159.9">6</text>
<text x="52.7" y="157.6">7</text>
<text x="67.7" y="157.6">1</text>
<text x="82.2" y="157.6">2</text>
<text x="194.5" y="157.6">6</text>
<text x="194.5" y="159.9">7</text>
<text x="200.2" y="156.5">C2-</text>
<text x="200.2" y="158.7">V-</text>
<text x="200.2" y="161">T2 OUT</text>
<text x="206.5" y="156.5">R1 OUT</text>
<text x="208.5" y="161">T2 IN</text>
<text x="208.5" y="158.7">T1 IN</text>
<text x="218" y="159.9">10</text>
<text x="218" y="157.6">11TXD</text>
<text x="243.4" y="157.6">3</text>
<text x="243.4" y="159.9">7</text>
<text x="38.3" y="162.1">4</text>
<text x="52.7" y="162.1">5</text>
<text x="73.9" y="164.6" transform="rotate(-90 73.9 164.6)">7</text>
<text x="88.1" y="166.7">5</text>
<text x="102.6" y="166.7">6</text>
<text x="194.5" y="162.1">8</text>
<text x="200.2" y="163.2">R2 IN</text>
<text x="206.5" y="163.2">R2 OUT</text>
<text x="218" y="162.1">9</text>
<text x="243.4" y="162.1">2</text>
<text x="243.4" y="164.4">6</text>
<text x="243.4" y="166.7">1</text>
<text x="62.9" y="179.1">1</text>
<text x="62.9" y="176.9">2</text>
<text x="88.1" y="175.7">3</text>
<text x="102.6" y="175.7">4</text>
<text x="7.9" y="185.9">A</text>
<text x="184.1" y="184.8">Title</text>
<text x="263.8" y="185.9">A</text>
<text x="184.1" y="191.6">Size</text>
<text x="195.4" y="191.6">Number</text>
<text x="240.7" y="191.6">Revision</text>
<text x="185.2" y="195">A4</text>
<text x="184.1" y="200.7">File:</text>
<text x="184.1" y="198.4">Date:</text>
<text x="194.3" y="200.7">D:\Eng-lyg\Code Reader\IC Program\irlear</text>
<text x="194.3" y="198.4">28-Mar-2006</text>
<text x="228.5" y="200.7">nDrawn By:</text>
<text x="229.4" y="198.4">Sheet</text>
<text x="229.5" y="200.7">er.ddb</text>
<text x="235.9" y="198.4">of</text>
<text x="38.5" y="204.1">1</text>
<text x="103.5" y="204.1">2</text>
<text x="168.4" y="204.1">3</text>
<text x="233.4" y="204.1">4</text>
</g>
<g font-size="2" fill="#000080">
<text x="56.2" y="52.8">C10</text>
<text x="69.7" y="52.8">C11</text>
<text x="55.9" y="59.8">X1</text>
<text x="56.2" y="54.9">22pF</text>
<text x="69.7" y="54.9">22pF</text>
<text x="110.5" y="57.6">C5</text>
<text x="110.5" y="59.8">0.1uF</text>
<text x="162.6" y="57.6">C7</text>
<text x="162.6" y="59.8">0.1uF</text>
<text x="216.9" y="57.6">C9</text>
<text x="216.9" y="59.8">0.1uF</text>
<text x="55.9" y="62.3">22.1184M</text>
<text x="44.8" y="66.9">U2</text>
<text x="115" y="66.9">U5</text>
<text x="185.2" y="66.9">U7</text>
<text x="221.4" y="66.9">U8</text>
<text x="31.2" y="73.4">C3</text>
<text x="31.2" y="75.7">0.1uF</text>
<text x="24.3" y="80.3">J1</text>
<text x="24.3" y="85.2">SW SPDT</text>
<text x="19.7" y="100.7">D2</text>
<text x="115" y="96.4">74HC573/74AS573</text>
<text x="19.7" y="102.9">LED</text>
<text x="167.1" y="105.4">62C256</text>
<text x="22" y="113.6">R5</text>
<text x="216.9" y="112.2">29C256</text>
<text x="22" y="115.4">4K7</text>
<text x="203.3" y="117.7">U3D</text>
<text x="44.8" y="125.8">ATMEL 89C52</text>
<text x="139.9" y="123.6">P3</text>
<text x="203.3" y="122.6">74LS04</text>
<text x="81.1" y="137.2">P2</text>
<text x="94.4" y="132.6">D5</text>
<text x="124.1" y="132.6">U4</text>
<text x="128.6" y="132.6">7805</text>
<text x="153.3" y="134">R6</text>
<text x="24.3" y="143.8">D1</text>
<text x="29.9" y="143.8">R3</text>
<text x="44.8" y="141.5">C1</text>
<text x="44.8" y="143.8">0.1uF</text>
<text x="59.3" y="143.8">R4</text>
<text x="69.7" y="141.5">C2</text>
<text x="69.7" y="143.8">0.1uF</text>
<text x="94.4" y="139.4">1N4004</text>
<text x="110.5" y="143.8">C12</text>
<text x="119.5" y="143.8">C4</text>
<text x="139.9" y="143.8">C13</text>
<text x="149" y="143.8">C6</text>
<text x="153.3" y="138.1">4K7</text>
<text x="169.1" y="141.5">D4</text>
<text x="169.1" y="143.8">LED</text>
<text x="194.3" y="139.2">C18</text>
<text x="194.3" y="141.5">1uF</text>
<text x="198.8" y="144">U6</text>
<text x="230.5" y="139.2">C8</text>
<text x="230.5" y="141.5">0.1uF</text>
<text x="29.9" y="146">220K</text>
<text x="59.3" y="146">4K7</text>
<text x="110.5" y="146">470uF</text>
<text x="119.5" y="146">0.1uF</text>
<text x="139.9" y="146">470uF</text>
<text x="149" y="146">0.1uF</text>
<text x="175.9" y="146.3">C17</text>
<text x="175.9" y="148.5">1uF</text>
<text x="247.5" y="146">DB1</text>
<text x="15.2" y="150.5">PH303</text>
<text x="42.6" y="153">U1</text>
<text x="72" y="154">U3A</text>
<text x="175.9" y="155.3">C16</text>
<text x="175.9" y="157.6">1uF</text>
<text x="23.1" y="166.4">R1</text>
<text x="29.9" y="166.4">R2</text>
<text x="42.6" y="166.7">LM311</text>
<text x="72" y="163.5">74LS04</text>
<text x="96.9" y="165.3">U3C</text>
<text x="137.7" y="166.4">C14</text>
<text x="183" y="164.2">C15</text>
<text x="183" y="166.4">1uF</text>
<text x="198.8" y="166.7">MAX232</text>
<text x="23.1" y="170.9">5.6K</text>
<text x="29.9" y="168.7">12K</text>
<text x="60.7" y="173.4">P1</text>
<text x="92.4" y="172.1">U3B</text>
<text x="96.9" y="170.3">74LS04</text>
<text x="117.1" y="171.7">D3</text>
<text x="137.7" y="168.7">22 uF</text>
<text x="136.3" y="177.8">R7</text>
<text x="92.4" y="181.6">74LS04</text>
<text x="117.1" y="180">LED</text>
<text x="136.3" y="180">1K</text>
<text x="239.6" y="200.7">Text</text>
</g>
<g font-size="2" fill="#00f">
<text x="124.5" y="51">+5V</text>
<text x="176.6" y="53.3">+5V</text>
<text x="230.9" y="51">+5V</text>
<text x="27.2" y="64.6">+5V</text>
<text x="15.9" y="80.5">+5V</text>
<text x="144.9" y="130.4">+5V</text>
<text x="190.2" y="128.1">+5V</text>
<text x="27.2" y="134.9">+5V</text>
<text x="56.6" y="132.6">+5V</text>
<text x="72.5" y="132.6">+5V</text>
<text x="133.6" y="157.6">+5V</text>
</g>
<g font-size="2" fill="#800000">
<text x="83.3" y="69.1">D0</text>
<text x="83.3" y="71.4">D1</text>
<text x="101.4" y="69.1">D0</text>
<text x="101.4" y="71.4">D1</text>
<text x="155.8" y="69.1">A0</text>
<text x="155.8" y="71.4">A1</text>
<text x="214.6" y="69.1">A0</text>
<text x="214.6" y="71.4">A19</text>
<text x="83.3" y="73.7">D2</text>
<text x="83.3" y="75.9">D3</text>
<text x="101.4" y="73.7">D2</text>
<text x="101.4" y="75.9">D3</text>
<text x="155.8" y="73.7">A2</text>
<text x="155.8" y="75.9">A3</text>
<text x="214.6" y="73.7">A28</text>
<text x="214.6" y="75.9">A37</text>
<text x="83.3" y="78.2">D4</text>
<text x="83.3" y="80.5">D5</text>
<text x="83.3" y="82.8">D6</text>
<text x="101.4" y="78.2">D4</text>
<text x="101.4" y="80.5">D5</text>
<text x="101.4" y="82.8">D6</text>
<text x="155.8" y="78.2">A4</text>
<text x="155.8" y="80.5">A5</text>
<text x="155.8" y="82.8">A6</text>
<text x="214.6" y="78.2">A46</text>
<text x="214.6" y="80.5">A55</text>
<text x="214.6" y="82.8">A64</text>
<text x="24.5" y="88.4">RE</text>
<text x="35.8" y="87.3">RESET</text>
<text x="83.3" y="85">D7</text>
<text x="83.3" y="89.5">A8</text>
<text x="101.4" y="85">D7</text>
<text x="155.8" y="85">A7</text>
<text x="155.8" y="87.3">A8</text>
<text x="155.8" y="89.5">A9</text>
<text x="214.6" y="85">A73</text>
<text x="214.6" y="87.3">A8</text>
<text x="214.6" y="89.5">A9</text>
<text x="24.5" y="95.2">INT0</text>
<text x="35.8" y="94.1">INT012</text>
<text x="83.3" y="91.8">A9</text>
<text x="83.3" y="94.1">A10</text>
<text x="155.8" y="91.8">A10</text>
<text x="155.8" y="94.1">A11</text>
<text x="214.6" y="91.8">A10</text>
<text x="214.6" y="94.1">A11</text>
<text x="24.5" y="97.5">INT1</text>
<text x="35.8" y="96.4">INT113</text>
<text x="83.3" y="96.4">A11</text>
<text x="83.3" y="98.6">A12</text>
<text x="83.3" y="100.9">A13</text>
<text x="155.8" y="96.4">A12</text>
<text x="155.8" y="98.6">A13</text>
<text x="155.8" y="100.9">A14</text>
<text x="198.8" y="99.7">WD</text>
<text x="214.6" y="96.4">A12</text>
<text x="214.6" y="98.6">A13</text>
<text x="214.6" y="100.9">A14</text>
<text x="35.8" y="107.7">P1.1</text>
<text x="83.3" y="103.2">A14</text>
<text x="198.8" y="102">RD</text>
<text x="24.5" y="108.8">P1.1</text>
<text x="90.1" y="113.4">WD</text>
<text x="90.1" y="111.1">RD</text>
<text x="90.1" y="120.1">TXD</text>
<text x="90.1" y="122.4">RXD</text>
<text x="112.8" y="157.6">INT1</text>
<text x="119.5" y="158.7">INT1</text>
<text x="112.8" y="166.7">INT0</text>
<text x="112.8" y="162.1">P1.1</text>
<text x="119.5" y="167.8">INT0</text>
<text x="119.5" y="163.2">P1.1</text>
<text x="137.7" y="171.2">RESET</text>
<text x="149" y="172.3">RESET</text>
<text x="239.6" y="172.3">RXD</text>
<text x="239.6" y="174.6">TXD</text>
</g>
</svg>
